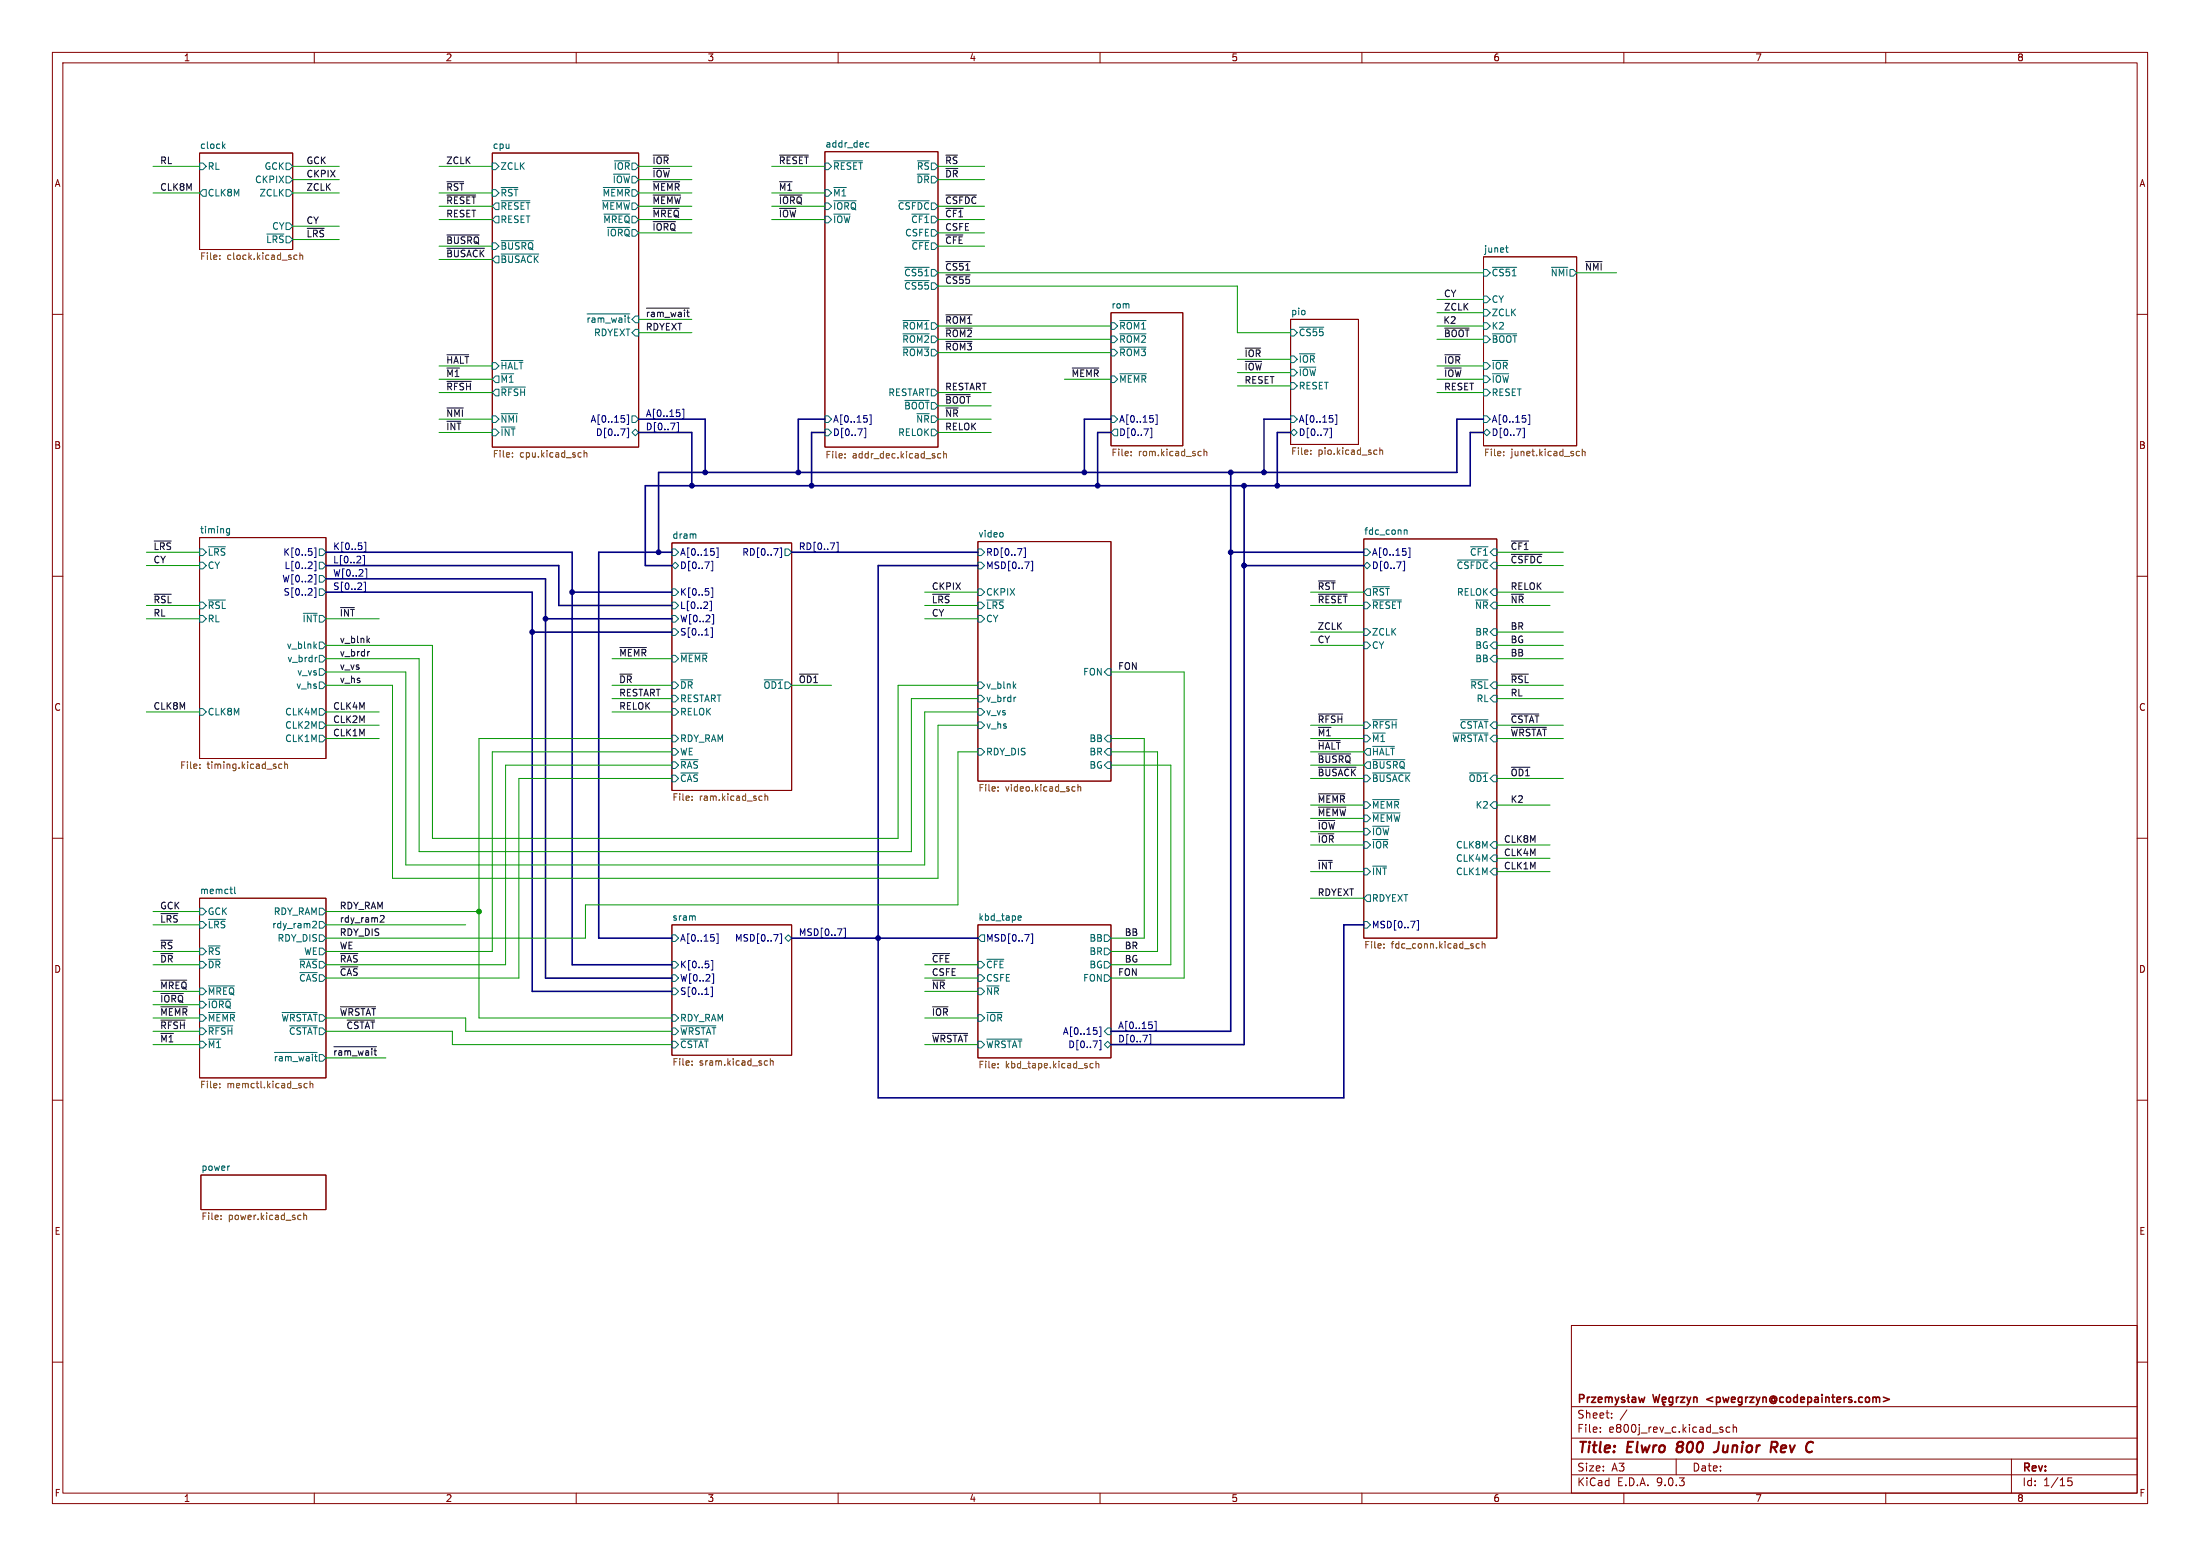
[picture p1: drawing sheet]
<svg xmlns="http://www.w3.org/2000/svg" width="420mm" height="297mm" viewBox="0 0 420 297" stroke-linecap="round" stroke-linejoin="round" font-family="sans-serif">
<g fill="none" stroke="#840000" stroke-width=".19">
<path d="M10 10h400v277h-400zM12 12h396v273h-396zM60 10v2M110 10v2M160 10v2M210 10v2M260 10v2M310 10v2M360 10v2M38.1 29.2h17.8v18.4h-17.8zM94 29.2h27.9v56.1h-27.9zM157.5 29h21.6v56.3h-21.6z"/>
<path d="M212.1 59.7h13.7v25.4h-13.7zM283.2 49h17.8v36.1h-17.8zM10 60h2M246.4 61h12.9v23.8h-12.9zM408 60h2M10 110h2M38.1 102.6h24.1v42.2h-24.1zM128.3 103.6h22.8v47.3h-22.8zM186.7 103.4h25.4v45.7h-25.4zM260.3 102.9h25.4v76.2h-25.4zM408 110h2M10 160h2"/>
<path d="M408 160h2M38.1 171.5h24.1v34.2h-24.1zM128.3 176.5h22.8v24.9h-22.8zM186.7 176.5h25.4v25.4h-25.4zM10 210h2M408 210h2M38.4 224.3h23.8v6.6h-23.8zM300 253h108v32h-108zM10 260h2M300 278.5h108M300 274.5h108M300 268.5h108"/>
<path d="M305.5 273.2v.2M305.5 272.5v.1M307.7 270.5v.2M307.7 269.8v.1M310.6 269.1l-1.3 1.9M320 278.5v3M328.9 273v.3M330.2 272.5l-.4-.1-.3 .3 .2 .6h.5M330.9 272.5l.2-.1 .3 .1 .1 .9M330.9 271.9v1.5M384 278.5v6.5M408 260h2"/>
<path d="M60 285v2M110 285v2M160 285v2M210 285v2M260 285v2M300 281.5h108M310 285v2M360 285v2M395.5 282.1h-.7l-.1 .7 .2-.1h.5l.2 .2-.1 .5-.2 .2-.6-.2"/>
</g>
<path d="M320.2 276.3l-.2 .5 .2 .3M328.2 275.2l-.2 1.4a.74 .74 0 0 1-.9 .6M338.3 275.2l.9 .1a.58 .58 0 0 1-.3 1h-.8M338.6 276.3l.5 .9" fill="none" stroke="#840000" stroke-width=".4"/>
<g fill="none" stroke="#840000" stroke-width=".3">
<path d="M301.5 267l.8-.1 .1-.2-.1-.4-.2-.1h-.6v1.5M303 266.7v1M303.5 266.7l-.3 .1-.2 .2M303.8 266.7h.8l-.8 1h.8M305.1 267.2l.7-.2v-.2l-.5-.1-.2 .2 .1 .7h.6M306.5 266.8l.4-.1 .2 .2M306.5 266.7v1M307.1 266.9l.2-.2 .4 .1 .1 .9M307.1 266.9v.8M308.3 266.7l.4 1M308.7 267.7l-.4 .5M309 266.7l-.3 1"/>
<path d="M310.1 266.8l-.3-.1-.3 .2 .1 .2 .5 .2v.3h-.6M310.8 266.2v1.3l.2 .2M311 266.7l-.4 .3M311.6 266.8h.6l.1 .9M312.3 267l-.5 .1a.29 .29 0 0 0-.3 .3 .29 .29 0 0 0 .3 .3l.5-.1M312.8 266.7l.3 1 .3-.7 .3 .7 .3-1M315.5 266.2l.4 1.5 .3-1.1 .3 1.1 .3-1.5M317.3 267.2l.7-.2v-.2l-.5-.1-.2 .2 .1 .7h.6M317.7 267.7l-.2 .3 .3 .2M319.3 266.8l-.4-.1-.3 .3 .2 .6h.5M319.3 266.7v1.2l-.3 .3-.3-.1M320 266.7v1"/>
<path d="M320.5 266.7l-.3 .1-.2 .2M320.8 266.7h.8l-.8 1h.8M322 266.7l.4 1M322.4 267.7l-.4 .5M322.8 266.7l-.4 1M323.3 266.8l.2-.1 .4 .1 .1 .9M323.3 266.7v1M359.5 266.7l1.2 .4-1.2 .4"/>
</g>
<g fill="none" stroke="#006464" stroke-width=".19">
<path d="M38.1 31.1h.6l.7 .7-.7 .6h-.6zM38.7 36.2h.7v1.3h-.7l-.6-.7zM42.6 27.9l.4 .4M43 27.5l-.5 .5M54.6 33.7h.6l.7 .6-.7 .6h-.6zM54.6 31.1h.6l.7 .7-.7 .6h-.6zM54.6 36.2h.6l.7 .6-.7 .7h-.6zM94 31.1h.6l.6 .7-.6 .6h-.6zM94 36.2h.6l.6 .6-.6 .7h-.6zM94.6 38.7h.6v1.3h-.6l-.6-.6zM95.7 38.3h5.5M95.7 35.8h3.2"/>
<path d="M115 38.3h5.2M115.2 35.8h5M117.1 33.2h3.1M117.3 30.7h2.9M157.5 38.7h.6l.6 .7-.6 .6h-.6zM157.5 31.1h.6l.6 .7-.6 .6h-.6zM157.5 36.2h.6l.6 .6-.6 .7h-.6zM159.2 30.7h5.5M159.2 38.3h4.2M159.2 35.8h2.4M165.4 28h.5M165.4 27.3h.5"/>
<path d="M171.5 38.3h5.9M50.9 44.7h3.3M54.6 42.5h.6l.7 .7-.7 .6h-.6zM94 46.4h.6l.6 .6-.6 .6h-.6zM94.6 41.3h.6v1.2h-.6l-.6-.6zM94.6 48.9h.6v1.3h-.6l-.6-.7zM95.7 45.9h6.1M95.7 48.5h7.2M112.1 59.9h8.1M115.3 40.9h4.9M116 43.4h4.2M157.5 41.3h.6l.6 .6-.6 .6h-.6z"/>
<path d="M159.2 40.9h3.1M172.7 51h4.7M172.7 53.6h4.7M174.1 40.9h3.3M174.1 45.9h3.3M177.8 43.8h.6l.7 .7-.7 .6h-.6zM283.2 51.4h.6l.7 .7-.7 .6h-.6zM283.2 59.1h.6l.7 .6-.7 .6h-.6zM283.2 56.5h.6l.7 .7-.7 .6h-.6zM284.9 51h4.6M287.4 47.3h.5M287.6 48l.3 .1"/>
<path d="M296.2 51h3.1M94 79.4h.6l.6 .6-.6 .6h-.6zM94 69.2h.6l.6 .7-.6 .6h-.6zM94.6 71.8h.6v1.2h-.6l-.6-.6zM94.6 74.3h.6v1.3h-.6l-.6-.7zM95.7 79h3.1M95.7 68.8h4.1M95.7 73.9h4.6M120.6 79.4h.7l.6 .6-.6 .6h-.7zM120.6 61l.7-.7h.6v1.3h-.6zM121.3 62.9h.6v1.2h-.6l-.7-.6zM157.5 79.4h.6l.6 .6-.6 .6h-.6z"/>
<path d="M172.4 61.2h5M172.4 66.3h5M172.4 63.7h5M172.7 76.4h4.7M177.8 74.3h.6l.7 .6-.7 .7h-.6zM212.1 79.4h.6l.7 .6-.7 .6h-.6zM212.1 61.6h.6l.7 .6-.7 .7h-.6zM212.1 71.8h.6l.7 .6-.7 .6h-.6zM212.1 66.7h.6l.7 .6-.7 .6h-.6zM212.1 64.1h.6l.7 .7-.7 .6h-.6zM213.8 61.2h5M213.8 66.3h5"/>
<path d="M213.8 63.7h5M213.8 71.3h5M246.4 79.4h.6l.6 .6-.6 .6h-.6zM246.4 67.9h.6l.6 .7-.6 .6h-.6zM246.4 70.5h.6l.6 .6-.6 .7h-.6zM246.4 62.9h.6l.6 .6-.6 .6h-.6zM246.4 73h.6l.6 .7-.6 .6h-.6zM248.1 67.5h2.9M248.1 70.1h3.1M248.1 62.5h4.6M283.2 69.2h.6l.7 .7-.7 .6h-.6zM283.2 71.8h.6l.7 .6-.7 .6h-.6z"/>
<path d="M283.2 74.3h.6l.7 .6-.7 .7h-.6zM283.2 64.1h.6l.7 .7-.7 .6h-.6zM283.2 61.6h.6l.7 .6-.7 .7h-.6zM283.2 79.4h.6l.7 .6-.7 .6h-.6zM284.9 68.8h2.9M284.9 63.7h4.6M284.9 71.3h3.1M94 81.9h.6l.6 .7-.6 .6h-.6zM120.6 82.6l.7-.7 .6 .7-.6 .6zM157.5 81.9h.6l.6 .7-.6 .6h-.6zM177.8 81.9h.6l.7 .7-.7 .6h-.6zM212.7 81.9h.7v1.3h-.7l-.6-.6z"/>
<path d="M246.4 82.6l.6-.7 .6 .7-.6 .6zM283.2 82.6l.6-.7 .7 .7-.7 .6zM38.1 104.8h.6l.7 .6-.7 .6h-.6zM38.1 117.5h.6l.7 .6-.7 .6h-.6zM38.1 114.9h.6l.7 .7-.7 .6h-.6zM38.1 107.3h.6l.7 .7-.7 .6h-.6zM39.8 104.4h3.2M39.8 114.5h3.2M43.3 101.6l.2 .1h.3M43.8 100.9v1l-.2 .3-.3-.1M43.8 101l-.3-.1-.2 .1M57.9 117.1h2.6"/>
<path d="M61 107.3h.6l.6 .7-.6 .6h-.6zM61 109.9h.6l.6 .6-.6 .6h-.6zM61 112.4h.6l.6 .6-.6 .7h-.6zM61 104.8h.6l.6 .6-.6 .6h-.6zM128.3 112.4h.6l.6 .6-.6 .7h-.6zM128.3 114.9h.6l.6 .7-.6 .6h-.6zM128.3 117.5h.6l.6 .6-.6 .6h-.6zM128.3 108l.6-.7 .6 .7-.6 .6zM128.3 104.8h.6l.6 .6-.6 .6h-.6zM132.8 102v.8M149.9 104.8h.6l.6 .6-.6 .6h-.6zM186.7 104.8h.6l.7 .6-.7 .6h-.6z"/>
<path d="M186.7 112.4h.6l.7 .6-.7 .7h-.6zM186.7 114.9h.6l.7 .7-.7 .6h-.6zM186.7 107.3h.6l.7 .7-.7 .6h-.6zM186.7 117.5h.6l.7 .6-.7 .6h-.6zM188.4 114.5h3.2M191.4 101.8v.6M260.3 104.8h.7l.6 .6-.6 .6h-.7zM260.3 108l.7-.7 .6 .7-.6 .6zM260.3 114.9h.7l.6 .7-.6 .6h-.7zM261 112.4h.6v1.3h-.6l-.7-.7zM262 114.5h5.5M262 112h3.2"/>
<path d="M268.1 101.1v.9M268.1 101.3l.2-.2 .3 .1v.8M278.2 106.9h5.9M280.7 104.4h3.4M285.1 112.4h.6v1.3h-.6l-.6-.7zM38.1 135.3h.6l.7 .6-.7 .6h-.6zM60.1 123.3l.3 .5M60.4 122.9l-.5 .5M60.5 125.5h-.2M61 135.3h.6l.6 .6-.6 .6h-.6zM61 137.8h.6l.6 .6-.6 .7h-.6zM61 122.6h.6l.6 .6-.6 .6h-.6z"/>
<path d="M61 130.2h.6l.6 .6-.6 .6h-.6zM61 125.1h.6l.6 .6-.6 .7h-.6zM61 127.6h.6l.6 .7-.6 .6h-.6zM128.3 135.3h.6l.6 .6-.6 .6h-.6zM128.3 120h.6l.6 .7-.6 .6h-.6zM128.3 130.2h.6l.6 .6-.6 .6h-.6zM128.3 125.1h.6l.6 .6-.6 .7h-.6zM128.3 132.7h.6l.6 .7-.6 .6h-.6zM130 129.8h2.2M130 124.7h5M145.9 129.8h3.5M186.7 130.2h.6l.7 .6-.7 .6h-.6z"/>
<path d="M186.7 132.7h.6l.7 .7-.7 .6h-.6zM186.7 135.3h.6l.7 .6-.7 .6h-.6zM186.7 137.8h.6l.7 .6-.7 .7h-.6zM193.6 130.9l.3 .5M193.9 130.5l-.4 .5M193.9 133.1h-.2M211.5 127.6h.6v1.3h-.6l-.7-.6zM260.3 137.8h.7l.6 .6-.6 .7h-.7zM260.3 120h.7l.6 .7-.6 .6h-.7zM260.3 122.6h.7l.6 .6-.6 .6h-.7zM262 137.4h4.7M277.4 139.9h6.7"/>
<path d="M278.8 137.4h5.3M280.8 129.8h3.3M285.1 132.7h.6v1.3h-.6l-.6-.6zM285.1 120h.6v1.3h-.6l-.6-.6zM285.1 122.6h.6v1.2h-.6l-.6-.6zM285.1 125.1h.6v1.3h-.6l-.6-.7zM61 140.3h.6l.6 .7-.6 .6h-.6zM128.3 148h.6l.6 .6-.6 .6h-.6zM128.3 145.4h.6l.6 .7-.6 .6h-.6zM128.3 140.3h.6l.6 .7-.6 .6h-.6zM128.3 142.9h.6l.6 .6-.6 .6h-.6zM130 145h3.3"/>
<path d="M130 147.5h3.3M186.7 142.9h.6l.7 .6-.7 .6h-.6zM211.5 140.3h.6v1.3h-.6l-.7-.6zM211.5 142.9h.6v1.2h-.6l-.7-.6zM211.5 145.4h.6v1.3h-.6l-.7-.6zM260.3 153h.7l.6 .7-.6 .6h-.7zM260.3 158.1h.7l.6 .7-.6 .6h-.7zM260.3 140.3h.7l.6 .7-.6 .6h-.7zM260.3 148h.7l.6 .6-.6 .6h-.7zM260.3 155.6h.7l.6 .6-.6 .6h-.7zM261 145.4h.6v1.3h-.6l-.7-.6zM261 142.9h.6v1.2h-.6l-.7-.6z"/>
<path d="M262 152.6h5.1M262 157.7h3.2M262 145h6.2M262 142.5h4.2M262 147.5h7.2M262 155.2h5.3M280.5 147.5h3.6M285.1 153h.6v1.3h-.6l-.6-.6zM38.1 173.4h.6l.7 .6-.7 .6h-.6zM38.1 175.9h.6l.7 .6-.7 .7h-.6zM39.8 175.5h3.2M43.9 169.7h.5"/>
<path d="M44.2 170.6h.2M44.8 169.3v1.1l.2 .2M59.8 175.9l.4-.1 .2 .4-.8 .9h.8M61 173.4h.6l.6 .6-.6 .6h-.6zM61 178.4h.6l.6 .7-.6 .6h-.6zM61 175.9h.6l.6 .6-.6 .7h-.6zM128.3 178.4h.6l.6 .7-.6 .6h-.6zM132.7 174.9v.8M149.9 179.1l.6-.7 .6 .7-.6 .6zM187.3 178.4h.7v1.3h-.7l-.6-.6zM194.4 175.6h.5M194.4 174.9l.4-.1 .2 .3-.7 .1"/>
<path d="M210.8 178.4h.7l.6 .7-.6 .6h-.7zM260.3 160.7h.7l.6 .6-.6 .6h-.7zM260.3 165.7h.7l.6 .7-.6 .6h-.7zM260.3 175.9h.7l.6 .6-.6 .7h-.7zM261 170.8h.6v1.3h-.6l-.7-.6zM262 160.2h3M262 165.3h2.7M285.1 160.7h.6v1.2h-.6l-.6-.6zM285.1 163.2h.6v1.3h-.6l-.6-.7zM285.1 165.7h.6v1.3h-.6l-.6-.6zM38.1 188.6h.6l.7 .6-.7 .7h-.6zM38.1 183.5h.6l.7 .7-.7 .6h-.6z"/>
<path d="M38.1 196.2h.6l.7 .7-.7 .6h-.6zM38.1 198.8h.6l.7 .6-.7 .6h-.6zM38.1 193.7h.6l.7 .6-.7 .6h-.6zM38.1 181h.6l.7 .6-.7 .6h-.6zM38.1 191.1h.6l.7 .7-.7 .6h-.6zM39.8 195.8h4.6M39.8 193.3h5.1M39.8 188.2h4.9M39.8 190.7h4.3M53.8 193.3h6.7M55.3 195.8h5.2M57.2 183.1h3.3"/>
<path d="M57.2 185.6h3.3M61 181h.6l.6 .6-.6 .6h-.6zM128.3 193.7h.6l.6 .6-.6 .6h-.6zM128.3 183.5h.6l.6 .7-.6 .6h-.6zM128.3 186.1h.6l.6 .6-.6 .6h-.6zM128.3 188.6h.6l.6 .6-.6 .7h-.6zM128.3 196.2h.6l.6 .7-.6 .6h-.6zM128.3 198.8h.6l.6 .6-.6 .6h-.6zM130 195.8h6.7M130 198.3h5.2M186.7 188.6h.6l.7 .6-.7 .7h-.6zM186.7 193.7h.6l.7 .6-.7 .6h-.6z"/>
<path d="M186.7 183.5h.6l.7 .7-.7 .6h-.6zM186.7 198.8h.6l.7 .6-.7 .6h-.6zM186.7 186.1h.6l.7 .6-.7 .6h-.6zM188.4 198.3h6.7M188.4 193.3h2.9M188.4 183.1h3.2M210.8 199.4l.7-.6 .6 .6-.6 .6zM210.8 181h.7l.6 .6-.6 .6h-.7zM210.8 183.5h.7l.6 .7-.6 .6h-.7zM210.8 186.1h.7l.6 .6-.6 .6h-.7zM211.5 196.2h.6v1.3h-.6l-.7-.6zM52.4 200.9h8.1"/>
<path d="M61 201.3h.6l.6 .6-.6 .7h-.6zM43.7 222.6h.1"/>
</g>
<g fill="none" stroke="#000084" stroke-width=".19">
<path d="M119.2 79.9v.6M119.7 79.2h.3v1.8h-.3M129.8 78.8v.6M130.2 78.1h.3v1.8h-.3M165.5 79.9v.6M166 79.2h.3v1.8h-.3M220.1 79.9v.6M220.6 79.2h.3v1.8h-.3M254.4 79.9v.6M254.9 79.2h.3v1.8h-.3M291.2 79.9v.6M291.7 79.2h.3v1.8h-.3"/>
<path d="M119.7 81.7h.3v1.9h-.3M129.2 80.6h.3v1.9h-.3M165.3 81.7v1.9h-.3M219.9 81.7v1.9h-.3M254.2 81.7v1.9h-.3M291 81.7v1.9h-.3M60 107.1h.3v1.9h-.3M60 104.6h.3v1.8h-.3M60 109.7h.3v1.8h-.3M60 112.2h.3v1.8h-.3M69.3 106h.3v1.9h-.3M69.5 111.1h.3v1.8h-.3"/>
<path d="M69.5 103.5h.3v1.8h-.3M69.7 108.6h.3v1.8h-.3M135.5 114.8h.3v1.8h-.3M135.7 119.8h.3v1.9h-.3M135.8 112.2h.3v1.8h-.3M135.9 117.3h.3v1.8h-.3M136.1 107.1v1.9h-.3M136.3 105.3v.6M136.8 104.6h.3v1.8h-.3M148.9 104.6h.3v1.8h-.3M159.7 103.5h.3v1.8h-.3M195.4 104.6h.3v1.8h-.3"/>
<path d="M196.8 107.1h.3v1.9h-.3M268.1 107.1v1.9h-.3M268.4 105.3v.6M268.9 104.6h.3v1.8h-.3M136.3 179v.5M136.8 178.3h.3v1.8h-.3M148.9 178.3h.3v1.8h-.3M161.1 177.2h.3v1.8h-.3M196.8 178.3h.3v1.8h-.3M270.5 175.7h.3v1.8h-.3M135.7 188.4h.3v1.8h-.3M135.8 183.3h.3v1.9h-.3"/>
<path d="M135.9 185.9h.3v1.8h-.3M209.4 196.8v.5M209.9 196h.3v1.9h-.3M209.9 198.6h.3v1.8h-.3M219.4 197.5h.3v1.8h-.3M219.9 195.7v.5M220.4 194.9h.3v1.9h-.3"/>
</g>
<g fill="none" stroke="#725600" stroke-width=".19">
<path d="M41.9 49.4v.1M41.9 48.7v.2M56.2 49.4l.1 .1h.4M56.7 48.7h-.4l-.1 .1M57.3 48.8l.1-.1h.3l.1 .8M57.3 48.3v1.2M97.8 87.1v.2M97.8 86.5v.1M110.8 86.4l.2 .1M111 87.2l-.2 .1M111.5 86v1.3M111.5 86.5l.2-.1 .3 .1v.8"/>
<path d="M161.3 87.3v.1M161.3 86.6v.2M179.6 86.6h-.4l-.2 .2 .1 .6h.5M180.1 86.7l.2-.1h.3l.1 .8M180.1 86.2v1.2M215.9 86.9v.1M215.9 86.2v.1M229.2 86.2h.1M229.3 86.9l-.1 .1M229.8 85.7v1.3M229.8 86.3l.2-.1h.3l.1 .8M250.2 86.6v.1"/>
<path d="M250.2 86v.1M262.7 85.9l.2 .1M262.9 86.7h-.2M263.4 85.5v1.2M263.4 86l.2-.1 .3 .1 .1 .7M287.1 86.9v.1M287.1 86.2v.1M301 86.2h.5M301 86.9h.5M302.1 86.3l.1-.1h.3l.1 .8M302.1 85.7v1.3M38.1 146.6v.1"/>
<path d="M38.1 145.9v.1M53.8 145.9l-.4-.1-.2 .3 .1 .5h.5M54.3 146l.2-.2 .3 .1 .1 .8M54.3 145.4v1.3M132.1 152v.1M132.1 152.7v.1M145.4 151.9l.1 .1M145.5 152.7l-.1 .1M146 151.5v1.3M146 152.1l.2-.2 .3 .1 .1 .8M190.5 150.2v.1M190.5 150.9v.1"/>
<path d="M204.9 150.2h.3M205.2 150.9l-.3 .1M205.8 150.3l.2-.1h.3v.8M205.8 149.7v1.3M282.9 179.7v1.3M264.2 180.9v.1M264.2 180.2v.1M282.4 180.2l-.4-.1-.2 .3 .1 .5h.5M282.9 180.3l.2-.2 .3 .1 .1 .8M41.9 206.9v.1M41.9 207.5v.1M58.6 206.9l-.3-.1-.3 .2 .2 .6h.4"/>
<path d="M59.2 206.9l.2-.1 .3 .1v.7M59.2 206.4v1.2M132.1 203.2v.1M132.1 202.5v.2M146.2 202.5h.3M146.5 203.3h-.3M147.1 202.6l.1-.1h.3l.1 .8M147.1 202.1v1.2M190.5 203.7v.1M190.5 203.1v.1M208.7 203.1l-.4-.1-.2 .2 .1 .6h.5M209.2 203.1l.2-.1 .3 .1 .1 .7"/>
<path d="M209.2 202.6v1.2M42.2 232.7v.1M42.2 232v.1M57.1 231.9l.3 .1M57.4 232.7l-.3 .1M58 232.1l.2-.2 .3 .1v.8M58 231.5v1.3"/>
</g>
<g fill="none" stroke="#0f0f0f" stroke-width=".19">
<path d="M85.3 37.2h5.5M85.3 34.7h3.2M124.7 32.2h3.1M124.7 29.6h2.9M124.7 37.2h5.2M124.7 39.8h4.9M124.7 34.7h5.1M148.8 29.6h5.5M148.8 37.2h4.3M148.8 39.8h3.1M180.6 37.2h5.8M180.6 39.8h3.3"/>
<path d="M58.6 43.6h3.3M85.3 44.9h6.2M85.3 47.4h7.2M123.4 58.8h8.2M124.7 42.3h4.3M180.6 44.9h3.2M180.6 49.9h4.6M180.6 52.5h4.6M302.7 49.9h3.1M85.3 77.9h3.1M85.3 67.7h4.2M85.3 72.8h4.7"/>
<path d="M180.6 75.3h4.6M180.6 62.6h5M180.6 65.2h5M180.6 60.1h5M204.7 70.3h5.1M237.7 69h3.1M237.7 66.4h3M275.8 62.6h4.6M275.8 67.7h3M275.8 70.3h3.1M29.4 113.4h3.3M29.4 103.3h3.3"/>
<path d="M178 113.4h3.3M251.7 113.4h5.5M251.7 110.9h3.2M288.5 103.3h3.3M288.5 105.8h5.9M70.2 122.2l.4 .5M70.6 121.8l-.5 .5M70.6 124.4h-.3M118.3 123.6h5.1M152.6 128.7h3.6M251.7 136.3h4.6M288.5 128.7h3.3"/>
<path d="M288.5 138.8h6.7M288.5 136.3h5.3M251.7 146.5h7.2M251.7 141.4h4.1M251.7 143.9h6.1M251.7 159.2h2.9M251.7 156.6h3.1M251.7 151.5h5.1M251.7 154.1h5.2M288.5 146.5h3.6M30.7 174.4h3.3M72.7 174.8l.4-.1 .2 .4-.7 .9h.7"/>
<path d="M30.7 192.2h5.1M30.7 194.7h4.7M30.7 187.1h5M30.7 189.6h4.3M63.7 199.8h8.2M65 192.2h6.7M65 182h3.3M65 184.6h3.3M66.3 194.7h5.2M178 197.3h6.7M178 192.2h3M178 182h3.3"/>
</g>
<g fill="none" stroke="#000084" stroke-width=".3">
<path d="M121.9 82.6h10.2v10.1M121.9 80h12.7v10.2M157.5 82.6h-2.6v10.1M157.5 80h-5.1v10.2M212.1 82.6h-2.6v10.1M212.1 80h-5.1v10.2M234.9 90.2v106.7h-22.8M237.5 92.7v106.7h-25.4M246.4 80h-5.1v10.2M246.4 82.6h-2.6v10.1M283.2 82.6h-2.5v10.1h-157.5v15.3h5.1M283.2 80h-5.1v10.2h-152.4v15.2"/>
<path d="M62.2 108h44.5v7.6h21.6M62.2 110.5h41.9v76.2h24.2M62.2 113h39.4v76.2h26.7M62.2 105.4h47v78.8h19.1M104.1 118.1h24.2M109.2 113h19.1M128.3 105.4h-14v73.7h14M151.1 105.4h35.6M186.7 108h-19.1v101.6h88.9v-33.1h3.8M234.9 105.4h25.4M237.5 108h22.8M101.6 120.7h26.7"/>
<path d="M151.1 179.1h35.6"/>
</g>
<g fill="none" stroke="#009600" stroke-width=".19">
<path d="M29.2 31.8h8.9M29.2 36.8h8.9M55.9 34.3h8.9M55.9 31.8h8.9M55.9 36.8h8.9M83.8 31.8h10.2M83.8 36.8h10.2M83.8 39.4h10.2M121.9 34.3h10.2M121.9 31.8h10.2M121.9 36.8h10.2M121.9 39.4h10.2"/>
<path d="M147.3 31.8h10.2M147.3 36.8h10.2M147.3 39.4h10.2M179.1 34.3h8.9M179.1 31.8h8.9M179.1 39.4h8.9M55.9 43.2h8.9M55.9 45.7h8.9M83.8 49.5h10.2M83.8 47h10.2M83.8 41.9h10.2M121.9 41.9h10.2"/>
<path d="M121.9 44.5h10.2M147.3 41.9h10.2M179.1 54.6h57.1v8.9h10.2M179.1 52.1h104.1M179.1 47h8.9M179.1 41.9h8.9M179.1 44.5h8.9M274.3 57.2h8.9M274.3 59.7h8.9M301 52.1h7.6M83.8 74.9h10.2M83.8 69.9h10.2"/>
<path d="M83.8 72.4h10.2M121.9 61h10.2M121.9 63.5h10.2M179.1 67.3h33M179.1 74.9h10.1M179.1 64.8h33M179.1 77.5h10.1M179.1 62.2h33M203.2 72.4h8.9M236.2 71.1h10.2M236.2 68.6h10.2M236.2 73.7h10.2"/>
<path d="M274.3 74.9h8.9M274.3 69.9h8.9M274.3 64.8h8.9M274.3 72.4h8.9M274.3 62.2h8.9M83.8 82.6h10.2M83.8 80h10.2M179.1 82.6h10.1M179.1 80h10.1M27.9 105.4h10.2M27.9 108h10.2M27.9 118.1h10.2"/>
<path d="M27.9 115.6h10.2M62.2 118.1h10.2M176.5 118.1h10.2M176.5 115.6h10.2M176.5 113h10.2M250.2 115.6h10.1M250.2 113h10.1M285.7 105.4h12.7M285.7 108h12.7M285.7 115.6h10.2M285.7 113h12.7M27.9 135.9h10.2"/>
<path d="M62.2 135.9h10.2M62.2 128.3h15.3v36.8h99v-29.2h10.2M62.2 125.7h17.8v36.9h94v-29.2h12.7M62.2 138.4h10.2M62.2 130.8h12.7v36.8h104.2v-29.2h7.6M62.2 123.2h20.3v36.8h88.9v-29.2h15.3M116.8 135.9h11.5M116.8 133.4h11.5M116.8 125.7h11.5M116.8 130.8h11.5M151.1 130.8h7.6M212.1 128.3h14v58.4h-14"/>
<path d="M250.2 138.4h10.1M250.2 123.2h10.1M250.2 120.7h10.1M285.7 133.4h12.7M285.7 138.4h12.7M285.7 125.7h12.7M285.7 130.8h12.7M285.7 123.2h12.7M285.7 120.7h12.7M62.2 141h10.2M128.3 143.5h-34.3v38.1h-31.8M128.3 146.1h-31.8v38.1h-34.3"/>
<path d="M128.3 141h-36.9v53.3h36.9M128.3 148.6h-29.2v38.1h-36.9M186.7 143.5h-3.8v29.2h-71.1v6.4h-49.6M212.1 143.5h8.9v38.1h-8.9M212.1 146.1h11.4v38.1h-11.4M212.1 141h6.3v38.1h-6.3M250.2 143.5h10.1M250.2 146.1h10.1M250.2 156.2h10.1M250.2 158.8h10.1M250.2 153.7h10.1M250.2 141h10.1"/>
<path d="M250.2 148.6h10.1M285.7 153.7h10.2M285.7 141h12.7M285.7 148.6h12.7M29.2 176.5h8.9M29.2 174h8.9M62.2 176.5h26.7M62.2 174h29.2M250.2 161.3h10.1M250.2 171.5h10.1M250.2 166.4h10.1M285.7 161.3h10.2"/>
<path d="M285.7 166.4h10.2M285.7 163.8h10.2M29.2 181.6h8.9M29.2 184.2h8.9M29.2 194.3h8.9M29.2 189.2h8.9M29.2 191.8h8.9M29.2 196.9h8.9M29.2 199.4h8.9M62.2 194.3h26.7v2.6h39.4M62.2 196.9h24.2v2.5h41.9M176.5 184.2h10.2"/>
<path d="M176.5 194.3h10.2M176.5 189.2h10.2M176.5 186.7h10.2M176.5 199.4h10.2M62.2 201.9h11.5"/>
</g>
<g fill="#000084" stroke="#000084" stroke-width=".19">
<circle cx="241.3" cy="90.2" r=".46"/>
<circle cx="237.5" cy="92.7" r=".46"/>
<circle cx="243.8" cy="92.7" r=".46"/>
<circle cx="234.9" cy="105.4" r=".46"/>
<circle cx="237.5" cy="108" r=".46"/>
<circle cx="209.5" cy="92.7" r=".46"/>
<circle cx="207" cy="90.2" r=".46"/>
<circle cx="234.9" cy="90.2" r=".46"/>
<circle cx="109.2" cy="113" r=".46"/>
<circle cx="167.6" cy="179.1" r=".46"/>
<circle cx="134.6" cy="90.2" r=".46"/>
<circle cx="125.7" cy="105.4" r=".46"/>
<circle cx="132.1" cy="92.7" r=".46"/>
<circle cx="154.9" cy="92.7" r=".46"/>
<circle cx="152.4" cy="90.2" r=".46"/>
<circle cx="101.6" cy="120.7" r=".46"/>
<circle cx="104.1" cy="118.1" r=".46"/>
</g>
<circle cx="91.4" cy="174" r=".46" fill="#009600" stroke="#009600" stroke-width=".19"/>
<g font-size="2.8" fill="#840000">
<text x="301" y="277.9">Title:</text>
<text x="310.6" y="277.9">Elwro</text>
<text x="321" y="277.9">800</text>
<text x="329" y="277.9">Junior</text>
<text x="340.5" y="277.9">Rev</text>
</g>
<g font-size="2.1" fill="#840000">
<text x="326.5" y="268.2">&lt;pwegrzyn@codepainters.com&gt;</text>
<text x="301" y="273.7">File:</text>
<text x="301" y="271">Sheet:</text>
<text x="307.1" y="273.7">e800j_rev_c.kicad_sch</text>
<text x="301" y="281.1">Size:</text>
<text x="307.6" y="281.1">A3</text>
<text x="323" y="281.1">Date:</text>
<text x="386" y="281.3">Rev:</text>
<text x="301" y="283.9">KiCad</text>
<text x="308.7" y="283.9">E.D.A.</text>
<text x="316.3" y="283.9">9.0.3</text>
<text x="386" y="283.9">Id:</text>
<text x="390.1" y="283.9">1/15</text>
</g>
<g font-size="1.8" fill="#840000">
<text x="35" y="11.9">1</text>
<text x="85" y="11.9">2</text>
<text x="135" y="11.9">3</text>
<text x="185" y="11.9">4</text>
<text x="235" y="11.9">5</text>
<text x="285" y="11.9">6</text>
<text x="335" y="11.9">7</text>
<text x="385" y="11.9">8</text>
<text x="10.3" y="35.9">A</text>
<text x="408.3" y="35.9">A</text>
<text x="10.3" y="85.9">B</text>
<text x="408.2" y="85.9">B</text>
<text x="10.3" y="135.9">C</text>
<text x="408.2" y="135.9">C</text>
<text x="10.3" y="185.9">D</text>
<text x="408.2" y="185.9">D</text>
<text x="10.3" y="235.9">E</text>
<text x="408.3" y="235.9">E</text>
<text x="10.3" y="285.9">F</text>
<text x="35" y="286.9">1</text>
<text x="85" y="286.9">2</text>
<text x="135" y="286.9">3</text>
<text x="185" y="286.9">4</text>
<text x="235" y="286.9">5</text>
<text x="285" y="286.9">6</text>
<text x="335" y="286.9">7</text>
<text x="385" y="286.9">8</text>
<text x="408.3" y="285.9">F</text>
</g>
<g font-size="1.8" fill="#006464">
<text x="38.1" y="28.5">clock</text>
<text x="94" y="28.5">cpu</text>
<text x="157.5" y="28.2">addr_dec</text>
<text x="39.6" y="32.6">RL</text>
<text x="48.6" y="35.2">CKPIX</text>
<text x="50.4" y="32.6">GCK</text>
<text x="95.4" y="32.6">ZCLK</text>
<text x="116.9" y="35.2">~{IOW}</text>
<text x="117.1" y="32.6">~{IOR}</text>
<text x="158.9" y="32.6">~{RESET}</text>
<text x="174.9" y="35.2">~{DR}</text>
<text x="174.9" y="32.6">~{RS}</text>
<text x="39.6" y="37.7">CLK8M</text>
<text x="49.4" y="37.7">ZCLK</text>
<text x="95.4" y="40.2">~{RESET}</text>
<text x="95.4" y="37.7">~{RST}</text>
<text x="114.8" y="40.2">~{MEMW}</text>
<text x="114.9" y="37.7">~{MEMR}</text>
<text x="158.9" y="40.2">~{IORQ}</text>
<text x="158.9" y="37.7">~{M1}</text>
<text x="171.3" y="40.2">~{CSFDC}</text>
<text x="50.7" y="46.6">~{LRS}</text>
<text x="51.9" y="44">CY</text>
<text x="95.4" y="47.9">~{BUSRQ}</text>
<text x="95.4" y="42.8">RESET</text>
<text x="115.1" y="42.8">~{MREQ}</text>
<text x="115.7" y="45.3">~{IORQ}</text>
<text x="158.9" y="42.8">~{IOW}</text>
<text x="172.7" y="45.3">CSFE</text>
<text x="173.8" y="42.8">~{CF1}</text>
<text x="173.9" y="47.9">~{CFE}</text>
<text x="95.4" y="50.4">~{BUSACK}</text>
<text x="172.5" y="52.9">~{CS51}</text>
<text x="283.2" y="48.3">junet</text>
<text x="284.7" y="52.9">~{CS51}</text>
<text x="295.9" y="52.9">~{NMI}</text>
<text x="172.5" y="55.5">~{CS55}</text>
<text x="212.1" y="59">rom</text>
<text x="284.7" y="58">CY</text>
<text x="111.9" y="61.8">~{ram_wait}</text>
<text x="113.3" y="64.4">RDYEXT</text>
<text x="172.1" y="63.1">~{ROM1}</text>
<text x="172.1" y="65.6">~{ROM2}</text>
<text x="213.6" y="63.1">~{ROM1}</text>
<text x="213.6" y="65.6">~{ROM2}</text>
<text x="246.4" y="60.2">pio</text>
<text x="247.8" y="64.4">~{CS55}</text>
<text x="284.7" y="60.6">ZCLK</text>
<text x="284.7" y="65.6">~{BOOT}</text>
<text x="284.7" y="63.1">K2</text>
<text x="95.4" y="70.7">~{HALT}</text>
<text x="172.1" y="68.2">~{ROM3}</text>
<text x="213.6" y="68.2">~{ROM3}</text>
<text x="247.8" y="69.4">~{IOR}</text>
<text x="247.8" y="72">~{IOW}</text>
<text x="284.7" y="70.7">~{IOR}</text>
<text x="95.4" y="73.3">~{M1}</text>
<text x="95.4" y="75.8">~{RFSH}</text>
<text x="169.5" y="75.8">RESTART</text>
<text x="213.6" y="73.3">~{MEMR}</text>
<text x="247.8" y="74.5">RESET</text>
<text x="284.7" y="73.3">~{IOW}</text>
<text x="284.7" y="75.8">RESET</text>
<text x="95.4" y="80.9">~{NMI}</text>
<text x="95.4" y="83.4">~{INT}</text>
<text x="171.4" y="83.4">RELOK</text>
<text x="172.5" y="78.3">~{BOOT}</text>
<text x="174.8" y="80.9">~{NR}</text>
<text x="38.1" y="101.9">timing</text>
<text x="39.6" y="106.3">~{LRS}</text>
<text x="128.3" y="102.9">dram</text>
<text x="186.7" y="102.7">video</text>
<text x="260.3" y="102.2">fdc_conn</text>
<text x="280.5" y="106.3">~{CF1}</text>
<text x="39.6" y="108.8">CY</text>
<text x="188.2" y="113.9">CKPIX</text>
<text x="261.8" y="113.9">~{RST}</text>
<text x="278" y="108.8">~{CSFDC}</text>
<text x="278" y="113.9">RELOK</text>
<text x="39.6" y="119">RL</text>
<text x="39.6" y="116.4">~{RSL}</text>
<text x="57.7" y="119">~{INT}</text>
<text x="188.2" y="116.4">~{LRS}</text>
<text x="188.2" y="119">CY</text>
<text x="261.8" y="116.4">~{RESET}</text>
<text x="281.5" y="116.4">~{NR}</text>
<text x="54.6" y="124.1">v_blnk</text>
<text x="261.8" y="121.5">ZCLK</text>
<text x="261.8" y="124.1">CY</text>
<text x="281.5" y="121.5">BR</text>
<text x="281.5" y="124.1">BG</text>
<text x="54.8" y="126.6">v_brdr</text>
<text x="56.5" y="131.7">v_hs</text>
<text x="56.6" y="129.1">v_vs</text>
<text x="129.7" y="131.7">~{DR}</text>
<text x="129.7" y="126.6">~{MEMR}</text>
<text x="145.7" y="131.7">~{OD1}</text>
<text x="188.2" y="131.7">v_blnk</text>
<text x="206.7" y="129.1">FON</text>
<text x="280.6" y="131.7">~{RSL}</text>
<text x="281.5" y="126.6">BB</text>
<text x="39.6" y="136.8">CLK8M</text>
<text x="54.3" y="136.8">CLK4M</text>
<text x="129.7" y="136.8">RELOK</text>
<text x="129.7" y="134.2">RESTART</text>
<text x="188.2" y="134.2">v_brdr</text>
<text x="188.2" y="136.8">v_vs</text>
<text x="281.8" y="134.2">RL</text>
<text x="54.3" y="139.3">CLK2M</text>
<text x="54.3" y="141.8">CLK1M</text>
<text x="129.7" y="141.8">RDY_RAM</text>
<text x="188.2" y="139.3">v_hs</text>
<text x="207.9" y="141.8">BB</text>
<text x="261.8" y="139.3">~{RFSH}</text>
<text x="261.8" y="141.8">~{M1}</text>
<text x="277.1" y="141.8">~{WRSTAT}</text>
<text x="278.6" y="139.3">~{CSTAT}</text>
<text x="129.7" y="149.5">~{CAS}</text>
<text x="129.7" y="146.9">~{RAS}</text>
<text x="129.7" y="144.4">WE</text>
<text x="188.2" y="144.4">RDY_DIS</text>
<text x="207.9" y="144.4">BR</text>
<text x="207.9" y="146.9">BG</text>
<text x="261.8" y="146.9">~{BUSRQ}</text>
<text x="261.8" y="144.4">~{HALT}</text>
<text x="261.8" y="149.5">~{BUSACK}</text>
<text x="280.3" y="149.5">~{OD1}</text>
<text x="261.8" y="154.5">~{MEMR}</text>
<text x="281.6" y="154.5">K2</text>
<text x="261.8" y="159.6">~{IOW}</text>
<text x="261.8" y="157.1">~{MEMW}</text>
<text x="261.8" y="162.2">~{IOR}</text>
<text x="261.8" y="167.2">~{INT}</text>
<text x="277.9" y="162.2">CLK8M</text>
<text x="277.9" y="164.7">CLK4M</text>
<text x="277.9" y="167.2">CLK1M</text>
<text x="38.1" y="170.7">memctl</text>
<text x="261.8" y="172.3">RDYEXT</text>
<text x="39.6" y="174.9">GCK</text>
<text x="39.6" y="177.4">~{LRS}</text>
<text x="51.9" y="177.4">rdy_ram2</text>
<text x="52.2" y="174.9">RDY_RAM</text>
<text x="52.9" y="179.9">RDY_DIS</text>
<text x="128.3" y="175.8">sram</text>
<text x="186.7" y="175.8">kbd_tape</text>
<text x="207.9" y="179.9">BB</text>
<text x="39.6" y="185">~{DR}</text>
<text x="39.6" y="182.5">~{RS}</text>
<text x="57" y="185">~{RAS}</text>
<text x="58" y="182.5">WE</text>
<text x="188.2" y="185">~{CFE}</text>
<text x="207.9" y="182.5">BR</text>
<text x="207.9" y="185">BG</text>
<text x="39.6" y="190.1">~{MREQ}</text>
<text x="57" y="187.6">~{CAS}</text>
<text x="188.2" y="190.1">~{NR}</text>
<text x="188.2" y="187.6">CSFE</text>
<text x="206.7" y="187.6">FON</text>
<text x="39.6" y="197.7">~{RFSH}</text>
<text x="39.6" y="195.2">~{MEMR}</text>
<text x="39.6" y="192.6">~{IORQ}</text>
<text x="53.6" y="195.2">~{WRSTAT}</text>
<text x="55.1" y="197.7">~{CSTAT}</text>
<text x="129.7" y="195.2">RDY_RAM</text>
<text x="129.7" y="197.7">~{WRSTAT}</text>
<text x="188.2" y="195.2">~{IOR}</text>
<text x="39.6" y="200.3">~{M1}</text>
<text x="52.2" y="202.8">~{ram_wait}</text>
<text x="129.7" y="200.3">~{CSTAT}</text>
<text x="188.2" y="200.3">~{WRSTAT}</text>
<text x="38.4" y="223.6">power</text>
</g>
<g font-size="1.8" fill="#0f0f0f">
<text x="30.5" y="31.4">RL</text>
<text x="58.4" y="33.9">CKPIX</text>
<text x="58.4" y="31.4">GCK</text>
<text x="85.1" y="31.4">ZCLK</text>
<text x="124.5" y="33.9">~{IOW}</text>
<text x="124.5" y="31.4">~{IOR}</text>
<text x="148.6" y="31.4">~{RESET}</text>
<text x="180.3" y="33.9">~{DR}</text>
<text x="180.3" y="31.4">~{RS}</text>
<text x="30.5" y="36.5">CLK8M</text>
<text x="58.4" y="36.5">ZCLK</text>
<text x="85.1" y="41.6">RESET</text>
<text x="85.1" y="36.5">~{RST}</text>
<text x="85.1" y="39">~{RESET}</text>
<text x="124.5" y="39">~{MEMW}</text>
<text x="124.5" y="41.6">~{MREQ}</text>
<text x="124.5" y="36.5">~{MEMR}</text>
<text x="148.6" y="36.5">~{M1}</text>
<text x="148.6" y="39">~{IORQ}</text>
<text x="148.6" y="41.6">~{IOW}</text>
<text x="180.3" y="41.6">~{CF1}</text>
<text x="180.3" y="39">~{CSFDC}</text>
<text x="58.4" y="42.8">CY</text>
<text x="58.4" y="45.4">~{LRS}</text>
<text x="85.1" y="46.6">~{BUSRQ}</text>
<text x="124.5" y="44.1">~{IORQ}</text>
<text x="180.3" y="46.6">~{CFE}</text>
<text x="180.3" y="44.1">CSFE</text>
<text x="85.1" y="49.2">~{BUSACK}</text>
<text x="180.3" y="51.7">~{CS51}</text>
<text x="302.5" y="51.7">~{NMI}</text>
<text x="180.3" y="54.3">~{CS55}</text>
<text x="275.6" y="56.8">CY</text>
<text x="275.6" y="59.3">ZCLK</text>
<text x="123.2" y="63.2">RDYEXT</text>
<text x="123.2" y="60.6">~{ram_wait}</text>
<text x="180.3" y="64.4">~{ROM2}</text>
<text x="180.3" y="61.9">~{ROM1}</text>
<text x="275.4" y="61.9">K2</text>
<text x="275.6" y="64.4">~{BOOT}</text>
<text x="85.1" y="69.5">~{HALT}</text>
<text x="180.3" y="67">~{ROM3}</text>
<text x="237.5" y="70.8">~{IOW}</text>
<text x="237.5" y="68.2">~{IOR}</text>
<text x="275.6" y="69.5">~{IOR}</text>
<text x="85.1" y="72">~{M1}</text>
<text x="85.1" y="74.6">~{RFSH}</text>
<text x="180.3" y="77.1">~{BOOT}</text>
<text x="180.3" y="74.6">RESTART</text>
<text x="204.5" y="72">~{MEMR}</text>
<text x="237.5" y="73.3">RESET</text>
<text x="275.6" y="72">~{IOW}</text>
<text x="275.6" y="74.6">RESET</text>
<text x="85.1" y="79.7">~{NMI}</text>
<text x="85.1" y="82.2">~{INT}</text>
<text x="180.3" y="79.7">~{NR}</text>
<text x="180.3" y="82.2">RELOK</text>
<text x="29.2" y="107.6">CY</text>
<text x="29.2" y="105.1">~{LRS}</text>
<text x="288.3" y="105.1">~{CF1}</text>
<text x="288.3" y="107.6">~{CSFDC}</text>
<text x="177.8" y="112.7">CKPIX</text>
<text x="251.5" y="112.7">~{RST}</text>
<text x="288.3" y="112.7">RELOK</text>
<text x="29.2" y="115.2">~{RSL}</text>
<text x="29.2" y="117.8">RL</text>
<text x="64.8" y="117.8">~{INT}</text>
<text x="177.8" y="117.8">CY</text>
<text x="177.8" y="115.2">~{LRS}</text>
<text x="251.5" y="115.2">~{RESET}</text>
<text x="288.3" y="115.2">~{NR}</text>
<text x="64.8" y="125.4">v_brdr</text>
<text x="64.8" y="122.8">v_blnk</text>
<text x="118.1" y="125.4">~{MEMR}</text>
<text x="251.5" y="120.3">ZCLK</text>
<text x="251.5" y="122.8">CY</text>
<text x="288.3" y="120.3">BR</text>
<text x="288.3" y="122.8">BG</text>
<text x="288.3" y="125.4">BB</text>
<text x="64.8" y="127.9">v_vs</text>
<text x="64.8" y="130.5">v_hs</text>
<text x="118.1" y="130.5">~{DR}</text>
<text x="152.4" y="130.5">~{OD1}</text>
<text x="213.4" y="127.9">FON</text>
<text x="288.3" y="130.5">~{RSL}</text>
<text x="29.2" y="135.5">CLK8M</text>
<text x="63.5" y="135.5">CLK4M</text>
<text x="118.1" y="133">RESTART</text>
<text x="118.1" y="135.5">RELOK</text>
<text x="288.3" y="133">RL</text>
<text x="63.5" y="140.6">CLK1M</text>
<text x="63.5" y="138.1">CLK2M</text>
<text x="251.5" y="143.2">~{HALT}</text>
<text x="251.5" y="140.6">~{M1}</text>
<text x="251.5" y="138.1">~{RFSH}</text>
<text x="288.3" y="140.6">~{WRSTAT}</text>
<text x="288.3" y="138.1">~{CSTAT}</text>
<text x="251.5" y="145.7">~{BUSRQ}</text>
<text x="251.5" y="148.2">~{BUSACK}</text>
<text x="288.3" y="148.2">~{OD1}</text>
<text x="251.5" y="153.3">~{MEMR}</text>
<text x="251.5" y="155.9">~{MEMW}</text>
<text x="288.3" y="153.3">K2</text>
<text x="251.5" y="160.9">~{IOR}</text>
<text x="251.5" y="158.4">~{IOW}</text>
<text x="287" y="160.9">CLK8M</text>
<text x="251.5" y="166">~{INT}</text>
<text x="287" y="163.5">CLK4M</text>
<text x="287" y="166">CLK1M</text>
<text x="30.5" y="173.6">GCK</text>
<text x="64.8" y="173.6">RDY_RAM</text>
<text x="251.5" y="171.1">RDYEXT</text>
<text x="30.5" y="176.2">~{LRS}</text>
<text x="64.8" y="176.2">rdy_ram2</text>
<text x="64.8" y="178.7">RDY_DIS</text>
<text x="214.6" y="178.7">BB</text>
<text x="30.5" y="183.8">~{DR}</text>
<text x="30.5" y="181.3">~{RS}</text>
<text x="64.8" y="183.8">~{RAS}</text>
<text x="64.8" y="181.3">WE</text>
<text x="177.8" y="183.8">~{CFE}</text>
<text x="214.6" y="183.8">BG</text>
<text x="214.6" y="181.3">BR</text>
<text x="30.5" y="188.9">~{MREQ}</text>
<text x="30.5" y="191.4">~{IORQ}</text>
<text x="64.8" y="186.3">~{CAS}</text>
<text x="177.8" y="188.9">~{NR}</text>
<text x="177.8" y="186.3">CSFE</text>
<text x="213.4" y="186.3">FON</text>
<text x="30.5" y="196.5">~{RFSH}</text>
<text x="30.5" y="194">~{MEMR}</text>
<text x="64.8" y="194">~{WRSTAT}</text>
<text x="66" y="196.5">~{CSTAT}</text>
<text x="177.8" y="194">~{IOR}</text>
<text x="30.5" y="199">~{M1}</text>
<text x="63.5" y="201.6">~{ram_wait}</text>
<text x="177.8" y="199">~{WRSTAT}</text>
</g>
<g font-size="1.8" fill="#725600">
<text x="38.1" y="49.9">File:</text>
<text x="43.3" y="49.9">clock.kicad_sch</text>
<text x="94" y="87.7">File:</text>
<text x="99.2" y="87.7">cpu.kicad_sch</text>
<text x="157.5" y="87.8">File:</text>
<text x="162.7" y="87.8">addr_dec.kicad_sch</text>
<text x="212.1" y="87.4">File:</text>
<text x="217.3" y="87.4">rom.kicad_sch</text>
<text x="246.4" y="87.1">File:</text>
<text x="251.6" y="87.1">pio.kicad_sch</text>
<text x="283.2" y="87.4">File:</text>
<text x="288.4" y="87.4">junet.kicad_sch</text>
<text x="34.3" y="147.1">File:</text>
<text x="39.5" y="147.1">timing.kicad_sch</text>
<text x="128.3" y="153.2">File:</text>
<text x="133.5" y="153.2">ram.kicad_sch</text>
<text x="186.7" y="151.4">File:</text>
<text x="191.9" y="151.4">video.kicad_sch</text>
<text x="260.3" y="181.4">File:</text>
<text x="265.6" y="181.4">fdc_conn.kicad_sch</text>
<text x="128.3" y="203.7">File:</text>
<text x="133.5" y="203.7">sram.kicad_sch</text>
<text x="38.1" y="208.1">File:</text>
<text x="43.3" y="208.1">memctl.kicad_sch</text>
<text x="186.7" y="204.2">File:</text>
<text x="191.9" y="204.2">kbd_tape.kicad_sch</text>
<text x="38.4" y="233.2">File:</text>
<text x="43.6" y="233.2">power.kicad_sch</text>
</g>
<g font-size="1.8" fill="#000084">
<text x="112.6" y="80.9">A[0..15]</text>
<text x="113.7" y="83.4">D[0..7]</text>
<text x="123.2" y="79.7">A[0..15]</text>
<text x="123.2" y="82.2">D[0..7]</text>
<text x="158.9" y="83.4">D[0..7]</text>
<text x="158.9" y="80.9">A[0..15]</text>
<text x="213.6" y="80.9">A[0..15]</text>
<text x="213.6" y="83.4">D[0..7]</text>
<text x="247.8" y="80.9">A[0..15]</text>
<text x="247.8" y="83.4">D[0..7]</text>
<text x="284.7" y="83.4">D[0..7]</text>
<text x="284.7" y="80.9">A[0..15]</text>
<text x="54" y="106.3">K[0..5]</text>
<text x="63.5" y="107.6">L[0..2]</text>
<text x="63.5" y="105.1">K[0..5]</text>
<text x="129.7" y="106.3">A[0..15]</text>
<text x="141.6" y="106.3">RD[0..7]</text>
<text x="152.4" y="105.1">RD[0..7]</text>
<text x="188.2" y="106.3">RD[0..7]</text>
<text x="261.8" y="106.3">A[0..15]</text>
<text x="53.8" y="111.4">W[0..2]</text>
<text x="54" y="113.9">S[0..2]</text>
<text x="54.2" y="108.8">L[0..2]</text>
<text x="63.5" y="112.7">S[0..2]</text>
<text x="63.5" y="110.1">W[0..2]</text>
<text x="129.7" y="113.9">K[0..5]</text>
<text x="129.7" y="108.8">D[0..7]</text>
<text x="188.2" y="108.8">MSD[0..7]</text>
<text x="261.8" y="108.8">D[0..7]</text>
<text x="129.7" y="116.4">L[0..2]</text>
<text x="129.7" y="119">W[0..2]</text>
<text x="129.7" y="121.5">S[0..1]</text>
<text x="129.7" y="179.9">A[0..15]</text>
<text x="140.2" y="179.9">MSD[0..7]</text>
<text x="152.4" y="178.7">MSD[0..7]</text>
<text x="188.2" y="179.9">MSD[0..7]</text>
<text x="261.8" y="177.4">MSD[0..7]</text>
<text x="129.7" y="185">K[0..5]</text>
<text x="129.7" y="187.6">W[0..2]</text>
<text x="129.7" y="190.1">S[0..1]</text>
<text x="202.8" y="197.7">A[0..15]</text>
<text x="213.4" y="196.5">A[0..15]</text>
<text x="203.8" y="200.3">D[0..7]</text>
<text x="213.4" y="199">D[0..7]</text>
</g>
</svg>
